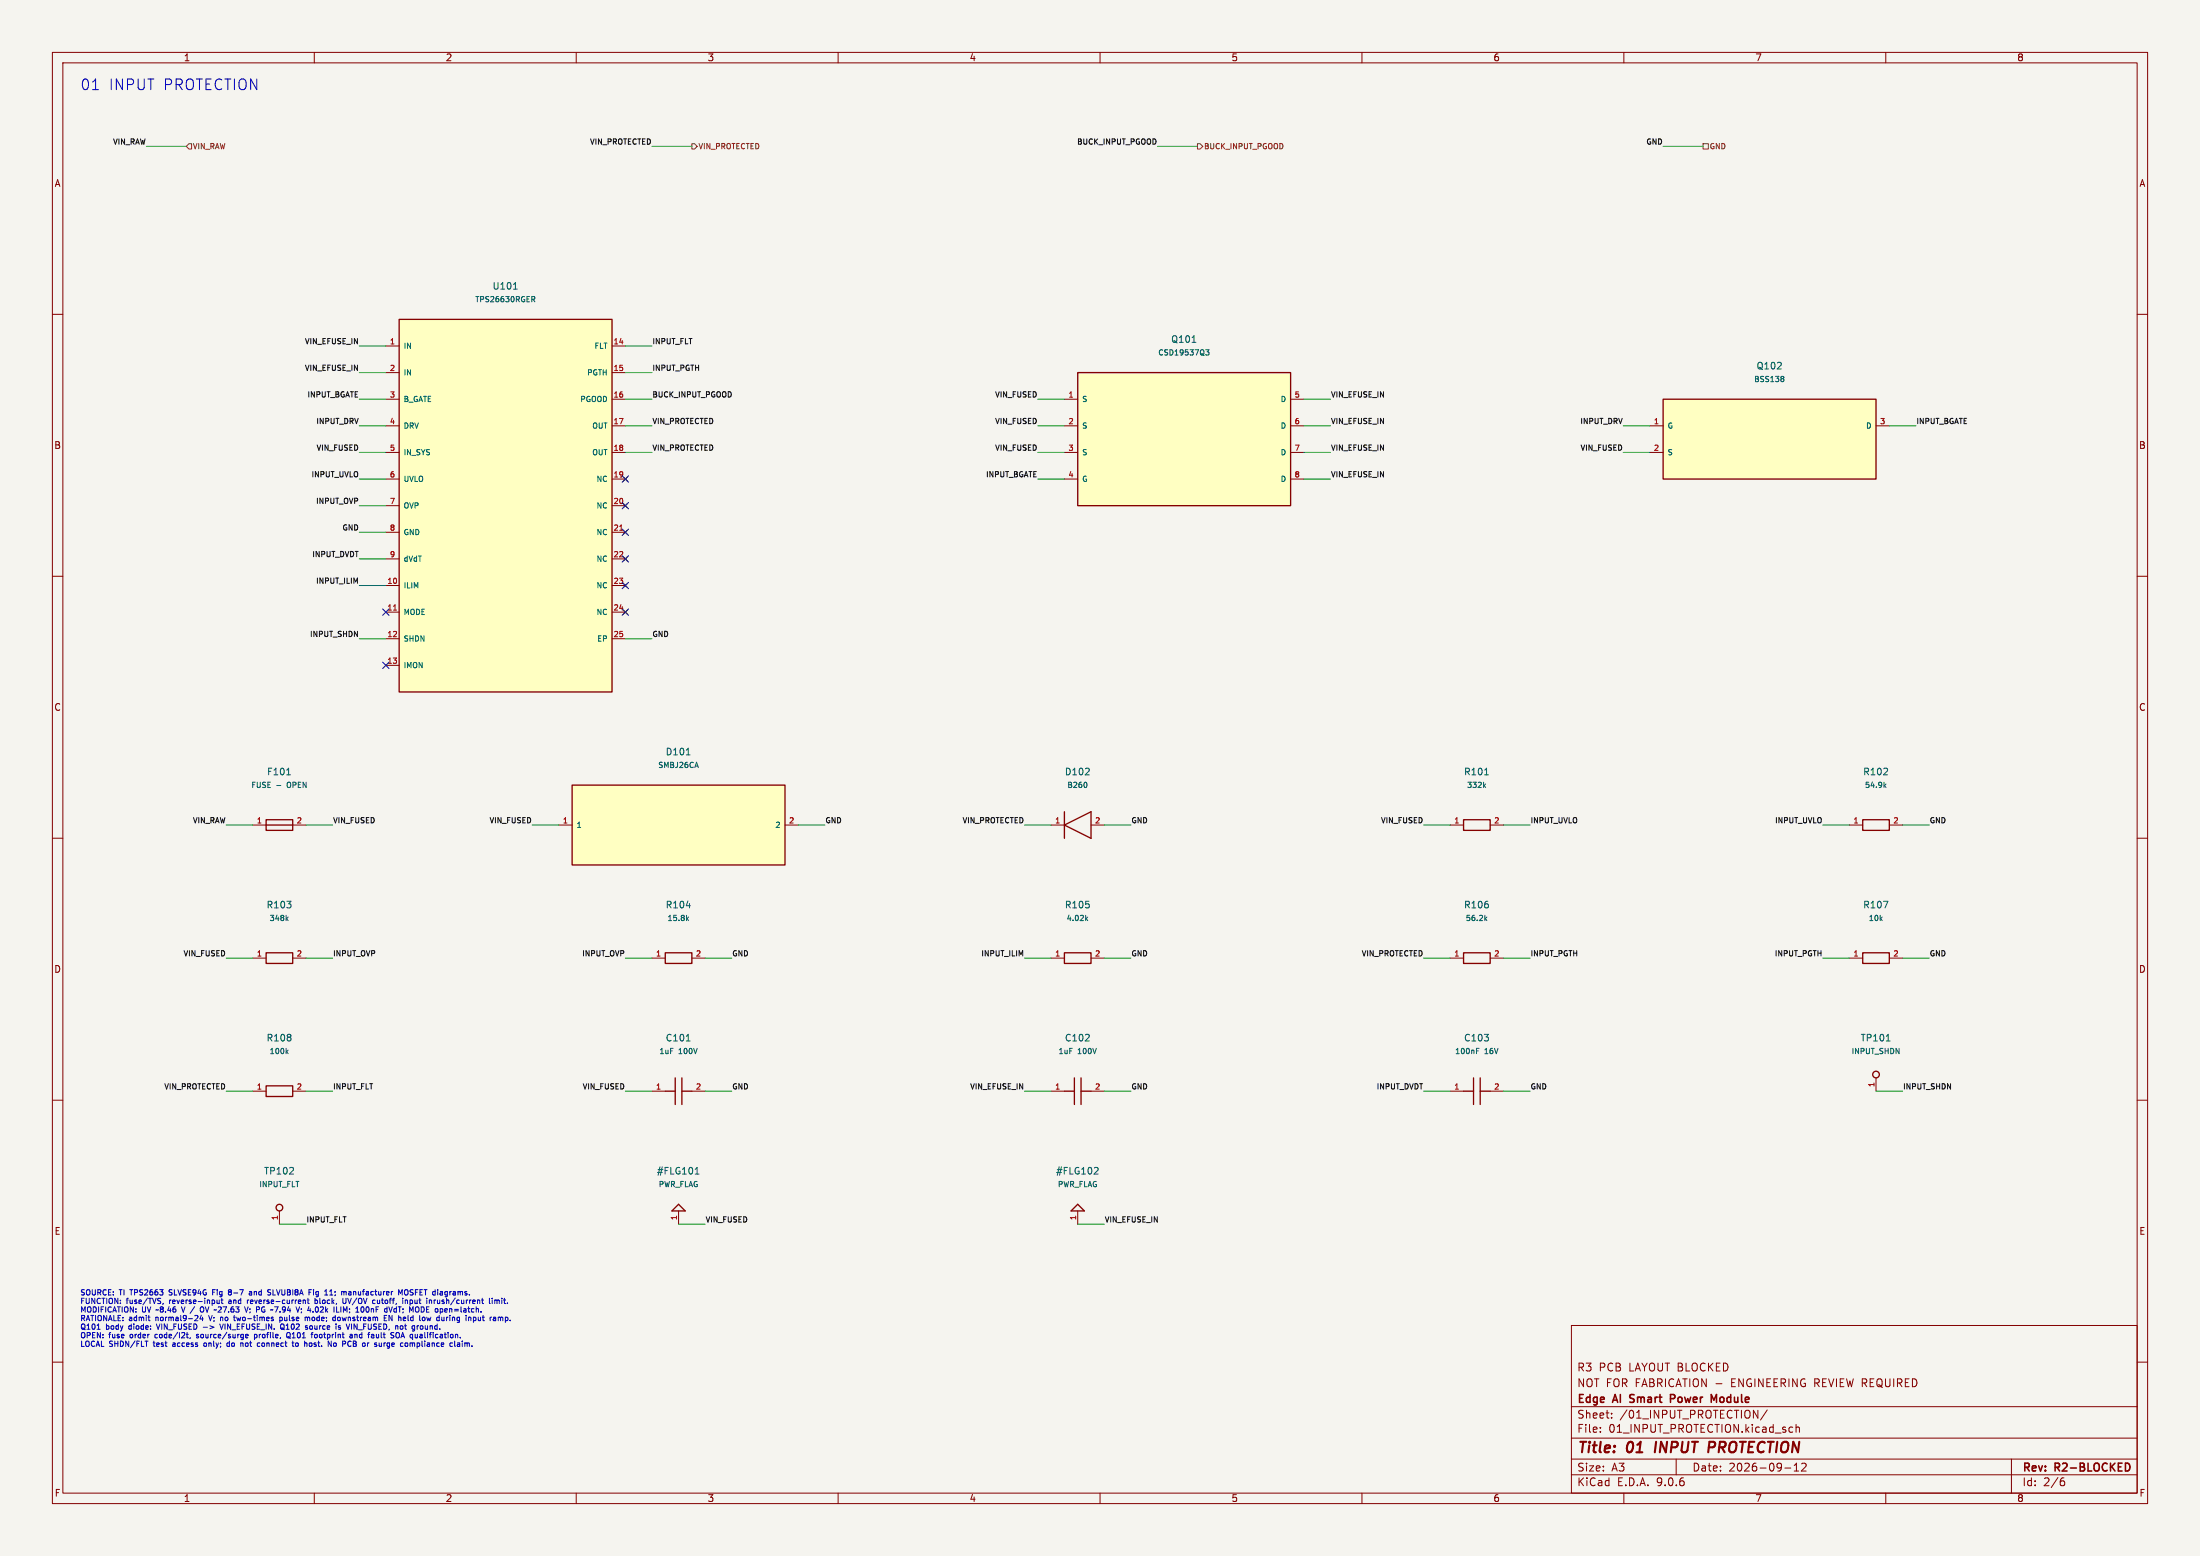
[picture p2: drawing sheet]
<svg xmlns="http://www.w3.org/2000/svg" width="420mm" height="297mm" viewBox="0 0 420 297" stroke-linecap="round" stroke-linejoin="round" font-family="sans-serif">
<path d="M0 0h420v297h-420z" fill="#f5f4ef" stroke="#f5f4ef" stroke-width=".19"/>
<g fill="none" stroke="#840000" stroke-width=".19">
<path d="M10 10h400v277h-400zM12 12h396v273h-396zM60 10v2M110 10v2M160 10v2M210 10v2M260 10v2M310 10v2M360 10v2M10 60h2M408 60h2M10 110h2"/>
<path d="M408 110h2M10 160h2M200.7 157.5h2.5M208.3 157.5h2.5M276.9 157.5h2.5M284.5 157.5h2.5M408 160h2M124.5 182.9h2.5M132.1 182.9h2.5M10 210h2M276.9 208.3h2.5M284.5 208.3h2.5"/>
<path d="M408 210h2M205.7 231.1v2.6M300 253h108v32h-108zM10 260h2M300 278.5h108M300 274.5h108M300 268.5h108M305.5 273.2v.2M305.5 272.5v.1M307.7 270.5v.2M307.7 269.8v.1M320 278.5v3"/>
<path d="M337.4 269.1l-1.3 1.9M342.1 272.4l.1 .1M342.2 273.3l-.1 .1M342.5 279.7l.4-.4v1.5M342.9 271.9v1.5M342.9 272.5l.2-.1 .3 .1 .1 .9M343.9 279.4l.6-.1 .2 .1 .1 .3-.9 1.1h.9M384 278.5v6.5M408 260h2M60 285v2M110 285v2M160 285v2"/>
<path d="M210 285v2M260 285v2M300 281.5h108M310 285v2M340.7 280.2h1.2M342.5 280.8h.9M360 285v2M393.6 282.7h.4l.2 .2-.1 .5-.5 .2M394 282.1l-.4 .1"/>
</g>
<path d="M316.2 275.2l-.3 2M326.3 275.2h.8M327.2 276.2l-1 .1" fill="none" stroke="#840000" stroke-width=".4"/>
<path d="M311.1 267.6l.2 .1M311.2 266.3v.5M319.6 266.3l-.7-.1v1.5M319.6 266.9l-.7 .1M326.7 266.2l.5 1.1 .5-1.1v1.5" fill="none" stroke="#840000" stroke-width=".3"/>
<path d="M203.2 157.5l5.1-2.6v5.1zM203.2 154.9v5.1M279.4 156.5h5.1v2h-5.1zM127 181.9h5.1v2h-5.1zM279.4 208.3h1.9M281.3 205.7v5.1M282.6 208.3h1.9M282.6 205.7v5.1M204.5 231.1l1.2-1.2 1.3 1.2z" fill="none" stroke="#840000" stroke-width=".25"/>
<path d="M207.4 149.4l.1 .3-.1 .6M283.3 149.9l.3 .4M283.4 147.9h.7M283.6 149.6l-.4 .4M131 172.9h.8M131.2 175.3l.3 .4M131.5 175l-.4 .4M281.9 200.6h.3M281.9 200.1h.5M209.4 222.8l.2 .3v.3l-.7 .7h.7" fill="none" stroke="#006464" stroke-width=".19"/>
<path d="M109.2 149.9h40.7v15.2h-40.7z" fill="#ffffc2"/>
<path d="M109.2 149.9h40.7v15.2h-40.7zM355.6 181.9h5.1v2h-5.1z" fill="none" stroke="#840000" stroke-width=".25"/>
<path d="M106.7 157.5h2.5M149.9 157.5h2.5M353.1 182.9h2.5M360.7 182.9h2.5" fill="none" stroke="#840000" stroke-width=".19"/>
<path d="M131 144.1h.7M359.6 172h.8l-.5 1.3" fill="none" stroke="#006464" stroke-width=".19"/>
<path d="M76.2 61h40.6v71.1h-40.6z" fill="#ffffc2"/>
<g fill="none" stroke="#840000" stroke-width=".25">
<path d="M76.2 61h40.6v71.1h-40.6zM50.8 181.9h5.1v2h-5.1zM203.2 181.9h5.1v2h-5.1zM127 208.3h1.9M128.9 205.7v5.1M130.2 208.3h1.9M130.2 205.7v5.1M203.2 208.3h1.9M205.1 205.7v5.1M206.4 208.3h1.9M206.4 205.7v5.1M128.3 231.1l1.2-1.2 1.3 1.2z"/>
<circle cx="358.1" cy="205.1" r=".63"/>
</g>
<g fill="none" stroke="#840000" stroke-width=".19">
<path d="M73.7 66h2.5M73.7 71.1h2.5M73.7 76.2h2.5M116.8 66h2.6M116.8 71.1h2.6M116.8 76.2h2.6M73.7 81.3h2.5M73.7 86.4h2.5M73.7 91.4h2.5M73.7 96.5h2.5M116.8 81.3h2.6M116.8 86.4h2.6"/>
<path d="M116.8 91.4h2.6M116.8 96.5h2.6M119 91.1l.8 .7M119 96.1l.8 .8M119.8 91.1l-.8 .7M119.8 96.1l-.8 .8M73.7 101.6h2.5M73.7 106.7h2.5M73.7 111.8h2.5M73.7 116.8h2.5M116.8 101.6h2.6M116.8 106.7h2.6"/>
<path d="M116.8 111.8h2.6M116.8 116.8h2.6M119 101.2l.8 .8M119 106.3l.8 .8M119 111.4l.8 .7M119 116.5l.8 .7M119.8 101.2l-.8 .8M119.8 106.3l-.8 .8M119.8 111.4l-.8 .7M119.8 116.5l-.8 .7M73.7 121.9h2.5M73.7 127h2.5"/>
<path d="M116.8 121.9h2.6M48.3 182.9h2.5M55.9 182.9h2.5M200.7 182.9h2.5M208.3 182.9h2.5M124.5 208.3h2.5M132.1 208.3h2.5M200.7 208.3h2.5M208.3 208.3h2.5M358.1 205.7v2.6M129.5 231.1v2.6"/>
</g>
<path d="M75.1 116.5h.6M118.3 101.2h.6" fill="none" stroke="#a90000" stroke-width=".19"/>
<path d="M98 55.2h.8M101.5 56.6h.4l.2 .2-.1 .3h-.5M101.8 57.1l.3 .5M54.7 175.3l.3 .4M55 175l-.4 .4M207.4 175.3l.3 .4M207.7 175l-.4 .4M131 198.7h.7M360.1 198.7h.7M132.7 224.1h.7M132.8 223.1l.3-.3v1.3" fill="none" stroke="#006464" stroke-width=".19"/>
<path d="M317.5 76.2h40.6v15.2h-40.6z" fill="#ffffc2"/>
<g fill="none" stroke="#840000" stroke-width=".25">
<path d="M317.5 76.2h40.6v15.2h-40.6zM50.8 156.5h5.1v2h-5.1zM50.8 157.5h5.1M355.6 156.5h5.1v2h-5.1zM279.4 181.9h5.1v2h-5.1zM50.8 207.3h5.1v2h-5.1z"/>
<circle cx="53.3" cy="230.5" r=".63"/>
</g>
<path d="M315 81.3h2.5M315 86.4h2.5M358.1 81.3h2.6M48.3 157.5h2.5M55.9 157.5h2.5M353.1 157.5h2.5M360.7 157.5h2.5M276.9 182.9h2.5M284.5 182.9h2.5M48.3 208.3h2.5M55.9 208.3h2.5M53.3 231.1v2.6" fill="none" stroke="#840000" stroke-width=".19"/>
<path d="M340.4 71.8l.2 .2-.2 .3 .2 .4-.2 .2M54.7 147.9h.8M359.8 149.9l.3 .4M360.1 149.6l-.4 .4M283.6 175.3l.3 .4M283.9 175l-.4 .4M54.7 200.7l.3 .4M55 200.4l-.4 .4" fill="none" stroke="#006464" stroke-width=".19"/>
<path d="M205.7 71.1h40.7v25.4h-40.7z" fill="#ffffc2"/>
<path d="M205.7 71.1h40.7v25.4h-40.7z" fill="none" stroke="#840000" stroke-width=".25"/>
<path d="M203.2 76.2h2.5M246.4 76.2h2.5M203.2 81.3h2.5M203.2 86.4h2.5M203.2 91.4h2.5M246.4 81.3h2.5M246.4 86.4h2.5M246.4 91.4h2.5" fill="none" stroke="#840000" stroke-width=".19"/>
<path d="M227.6 65.3h.7M230.2 66.8h.6l-.3 .3 .3 .1v.5h-.6" fill="none" stroke="#006464" stroke-width=".19"/>
<path d="M36.1 27.4h.5v1h-.5l-.5-.5zM132.1 27.4h.5l.5 .5-.5 .5h-.5zM228.6 27.4h.5l.5 .5-.5 .5h-.5zM325.1 27.4h1v1h-1z" fill="none" stroke="#725600" stroke-width=".19"/>
<g fill="none" stroke="#009600" stroke-width=".19">
<path d="M27.9 27.9h7.7M124.5 27.9h7.6M221 27.9h7.6M317.5 27.9h7.6M68.6 76.2h5.1M68.6 71.1h5.1M68.6 66h5.1M119.4 76.2h5.1M119.4 71.1h5.1M119.4 66h5.1M198.1 76.2h5.1M248.9 76.2h5.1"/>
<path d="M68.6 86.4h5.1M68.6 91.4h5.1M68.6 81.3h5.1M68.6 96.5h5.1M119.4 86.4h5.1M119.4 81.3h5.1M198.1 86.4h5.1M198.1 91.4h5.1M198.1 81.3h5.1M248.9 86.4h5.1M248.9 91.4h5.1M248.9 81.3h5.1"/>
<path d="M309.9 86.4h5.1M309.9 81.3h5.1M360.7 81.3h5.1M68.6 101.6h5.1M68.6 106.7h5.1M68.6 111.8h5.1M68.6 121.9h5.1M119.4 121.9h5.1M43.2 157.5h5.1M58.4 157.5h5.1M101.6 157.5h5.1M152.4 157.5h5.1"/>
<path d="M195.6 157.5h5.1M210.8 157.5h5.1M271.8 157.5h5.1M287 157.5h5.1M348 157.5h5.1M363.2 157.5h5.1M43.2 182.9h5.1M58.4 182.9h5.1M119.4 182.9h5.1M134.6 182.9h5.1M195.6 182.9h5.1M210.8 182.9h5.1"/>
<path d="M271.8 182.9h5.1M287 182.9h5.1M348 182.9h5.1M363.2 182.9h5.1M43.2 208.3h5.1M58.4 208.3h5.1M119.4 208.3h5.1M134.6 208.3h5.1M195.6 208.3h5.1M210.8 208.3h5.1M271.8 208.3h5.1M287 208.3h5.1"/>
<path d="M358.1 208.3h5.1M53.3 233.7h5.1M129.5 233.7h5.1M205.7 233.7h5.1"/>
</g>
<g fill="none" stroke="#000084" stroke-width=".19">
<path d="M118.8 95.9l1.2 1.2M118.8 90.8l1.2 1.2M120 95.9l-1.2 1.2M120 90.8l-1.2 1.2M73.1 116.2l1.2 1.2M74.3 116.2l-1.2 1.2M118.8 106.1l1.2 1.2M118.8 101l1.2 1.2M118.8 111.2l1.2 1.2M118.8 116.2l1.2 1.2M120 106.1l-1.2 1.2M120 101l-1.2 1.2"/>
<path d="M120 111.2l-1.2 1.2M120 116.2l-1.2 1.2M73.1 126.4l1.2 1.2M74.3 126.4l-1.2 1.2"/>
</g>
<g fill="none" stroke="#0000c2" stroke-width=".19">
<path d="M17.7 17.1h1.1M18.5 253.7h.6M28.3 251.4h.3M28.5 252.1h.1M29.6 254.8v.5M29.9 252.7l.3 1M31.2 248.8l-.1 .2M32.3 247.1l.1 .1M32.3 246.3v.3M33 256.7v.3M34.6 249.4l.4 1.1M35.8 255.3l.2 .1"/>
<path d="M36.3 255.3l-.1 .2M37.5 255.3l.3 .1M37.5 254.7v.3h.3M37.8 251.4l-.6 .7h.6M38.2 249.8l.2 .6 .3 .1 .2-.2M38.4 251l-.2 .8h.6M38.7 251.4v.7M38.8 253.3h.8M38.9 256.5l.1 .4 .2 .1M39.8 251.1l.4 1M40.6 246.7h.3M41.1 246.2h-.5v1"/>
<path d="M41.4 248.1l.1 .7 .4-.1M41.9 248.1v.7M41.9 252.7l.4 1 .3-1M42.3 247.8v.9l.3 .1M42.4 251.4l-.3 .1M43.3 256.5l.1 .5h.4M43.6 246.3l.4-.1 .2 .2M43.6 246.5l.2 .1M43.7 248.5v.3M43.8 246.6h.2M43.8 246.6l-.2 .1M43.8 256v1"/>
<path d="M44 246.6l.2 .2M44.2 246.4l-.2 .2M44.2 247l-.2 .2-.4-.1M44.6 251.4h.3M44.7 251.1v.8M44.8 252l.1 .1M46.4 256.5v.5M46.7 249.4l.3 1.1 .4-1.1M46.9 254.7v.6h.4M47.2 248.1v.7M47.3 254.7l.1 .2-.5 .1M47.5 248.1l-.3 .2"/>
<path d="M47.6 246.6h.4v.6M47.7 249.8v.1M47.8 250.4l-.1 .2M48 246.8l-.4 .1 .1 .3 .3-.1M48.6 254.7v1M49 254.8v.5h-.4M49.6 257h-.1M50 250.2l.4 .3M50 256.5v.3l.2 .2M51.5 246.7l.2 .2-.2 .3M51.5 246.2h.2M52.1 251.8l.1 .1-.1 .2"/>
<path d="M52.1 251.4l.1 .1M52.1 246.2v1h.5M53.4 251.5l.3-.1 .2 .2-.1 .4h-.4M53.4 251.4v1M53.8 252.7l.4 .2M53.9 253.5l.4 .3M54.2 253.1v.5l-.4 .1M54.7 254.7l.1 .5 .2 .2 .4-.2v-.5M54.9 255.1l.5 .4M55.9 257h.2M56.6 256.3l-.2 .2v.3l.2 .2 .3-.2v-.3l-.1-.2M57.9 248.2h.4v.6"/>
<path d="M58.6 253.4l.1 .1-.1 .2M58.6 253.1h.1M58.6 248.1h.4M58.7 251.6v.5M58.8 247.8v.9l.2 .1M59.1 251.6v.5M59.2 256.3l-.1 .1M59.3 253.1l-.2 .1v.3l.4 .2M59.4 254.7h.4M59.4 256.3l.2 .2v.3l-.2 .2h-.3M59.9 246.2v.1M59.9 246.5v.7"/>
<path d="M60.1 247.8v1M60.3 246.6v.5M60.4 248.1l-.3 .1M60.5 254.7h-.3l-.2 .2 .1 .4h.4M60.5 249.4l.2 .1M60.6 248.3l-.1 .5h-.4M60.8 249.8l-.1 .5-.2 .2M62.9 247.2h.6M63 246.4l.2-.2v1M63.7 256.5v.3l.2 .2 .3-.1v-.4M63.9 251.4l.1 .1M64 251.1v1"/>
<path d="M64 252l-.1 .1M64.2 252.7v.1M64.9 251.5l-.3-.1-.2 .2 .1 .4h.4M65 253.1h-.3l-.1 .1v.1l.4 .1v.3h-.4M65.5 247.8v.8l.2 .2 .3-.2v-.8M66.2 249.4l-.3 .8-.3-.8v1.1M66.6 246.6h.4v.6M66.8 254.7h.4l.1 .7M67 246.8l-.5 .1 .2 .3 .3-.1M67.3 254.9l-.5 .2 .1 .3 .4-.1M67.4 256.5h.4M67.6 253.7v-1l.6 1"/>
<path d="M67.7 254.7v.7M67.8 256h-.4v1h.4M70.4 249.6l-.1 .8-.1 .1-.2-.1M71.4 254.8v.6M71.4 255.3l-.1 .1M71.4 254.9l-.1 .1M71.5 248.1l.1 .1M71.6 248.8h-.1M72 248.1v.6l.2 .1M73.3 252.1h.5M73.3 251.6h.4M73.9 257.3h.3"/>
<path d="M74.1 256.3l-.2 .2v.3l.2 .2M74.8 251.1v1l-.5-1v1M75.6 254.7v.5l.2 .2 .4-.2 .1-.5M75.7 250.4l-.3 .1M75.7 249.4v1.1M76.1 246.2l.3 .7 .4-.7v1M76.9 253.1v.5M76.9 247.8v.1M76.9 248.1v.7M77.2 253.1h.4M77.4 246.2h.3l.1 .1 .1 .5-.2 .4-.4-.2-.1-.5zM77.4 248.2h.4v.6"/>
<path d="M77.4 248.1v.7M77.9 251.1v.9M78.7 256.5v.5M79.2 256.5v.5M80.8 253.2l-.2-.1-.4 .1 .1 .5h.3l.2-.2M81 250l-.2 .4M81.5 251.4l.2 .7 .2-.5 .2 .5 .2-.7M82.4 248.3v.5M82.9 248.1v.7M85.3 251.4v.7M87.3 256.9l.1 .1h.4M87.8 256.5v.5"/>
<path d="M87.8 256.6l-.5 .2M88.3 256.3v.7M88.7 256.3v.7M88.9 256.3h.1M90.9 251.6l-.1 .4h-.4M91.3 251.4v.5l.3 .2M93.4 247.8v.9l.2 .1M94 247.8v.1M94 248.1v.7M94.4 248.2l.3-.1 .2 .2M94.4 248.1v.7M94.9 248.3v.5"/>
<path d="M95.3 248.2l-.3-.1-.1 .2M95.4 251.4l.2 .2M95.6 251.6l.1-.2 .2 .1 .1 .6M95.6 251.6v.5"/>
</g>
<g font-size="2.8" fill="#0000c2">
<text x="15.2" y="17.5">01</text>
<text x="20.7" y="17.5">INPUT PROTECTION</text>
</g>
<g font-size="2.8" fill="#840000">
<text x="301" y="277.9">Title:</text>
<text x="310.6" y="277.9">01</text>
<text x="316.8" y="277.9">INPUT</text>
<text x="327.8" y="277.9">PROTECTION</text>
</g>
<g font-size="2.1" fill="#840000">
<text x="301" y="262">R3</text>
<text x="305.2" y="262">PCB</text>
<text x="311" y="262">LAYOUT BLOCKED</text>
<text x="301" y="268.2">Edge</text>
<text x="301" y="265">NOT FOR FABRICATION -</text>
<text x="308.1" y="268.2">AI</text>
<text x="311.8" y="268.2">Smart</text>
<text x="320.1" y="268.2">Power</text>
<text x="328.5" y="268.2">Module</text>
<text x="330.8" y="265">ENGINEERING REVIEW REQUIRED</text>
<text x="301" y="273.7">File:</text>
<text x="301" y="271">Sheet:</text>
<text x="307.1" y="273.7">01_INPUT_PROTECTION.kicad_sch</text>
<text x="309.2" y="271">/01_INPUT_PROTECTION/</text>
<text x="301" y="281.1">Size:</text>
<text x="307.6" y="281.1">A3</text>
<text x="323" y="281.1">Date:</text>
<text x="330" y="281.1">2026-09-12</text>
<text x="386" y="281.3">Rev:</text>
<text x="392.4" y="281.3">R2-BLOCKED</text>
<text x="301" y="283.9">KiCad</text>
<text x="308.7" y="283.9">E.D.A.</text>
<text x="316.3" y="283.9">9.0.6</text>
<text x="386" y="283.9">Id:</text>
<text x="390.1" y="283.9">2/6</text>
</g>
<g font-size="1.8" fill="#840000">
<text x="35" y="11.9">1</text>
<text x="85" y="11.9">2</text>
<text x="135" y="11.9">3</text>
<text x="185" y="11.9">4</text>
<text x="235" y="11.9">5</text>
<text x="285" y="11.9">6</text>
<text x="335" y="11.9">7</text>
<text x="385" y="11.9">8</text>
<text x="10.3" y="35.9">A</text>
<text x="408.3" y="35.9">A</text>
<text x="10.3" y="85.9">B</text>
<text x="408.2" y="85.9">B</text>
<text x="10.3" y="135.9">C</text>
<text x="408.2" y="135.9">C</text>
<text x="10.3" y="185.9">D</text>
<text x="408.2" y="185.9">D</text>
<text x="10.3" y="235.9">E</text>
<text x="408.3" y="235.9">E</text>
<text x="10.3" y="285.9">F</text>
<text x="35" y="286.9">1</text>
<text x="85" y="286.9">2</text>
<text x="135" y="286.9">3</text>
<text x="185" y="286.9">4</text>
<text x="235" y="286.9">5</text>
<text x="285" y="286.9">6</text>
<text x="335" y="286.9">7</text>
<text x="385" y="286.9">8</text>
<text x="408.3" y="285.9">F</text>
</g>
<g font-size="1.8" fill="#006464">
<text x="93.9" y="55.5">U101</text>
<text x="223.5" y="65.6">Q101</text>
<text x="335.2" y="70.7">Q102</text>
<text x="50.9" y="148.2">F101</text>
<text x="127" y="144.4">D101</text>
<text x="203.2" y="148.2">D102</text>
<text x="279.4" y="148.2">R101</text>
<text x="355.6" y="148.2">R102</text>
<text x="50.8" y="173.6">R103</text>
<text x="127" y="173.6">R104</text>
<text x="203.2" y="173.6">R105</text>
<text x="279.4" y="173.6">R106</text>
<text x="355.6" y="173.6">R107</text>
<text x="50.8" y="199">R108</text>
<text x="127" y="199">C101</text>
<text x="203.2" y="199">C102</text>
<text x="279.4" y="199">C103</text>
<text x="355.1" y="199">TP101</text>
<text x="50.3" y="224.4">TP102</text>
<text x="125.3" y="224.4">#FLG101</text>
<text x="201.5" y="224.4">#FLG102</text>
</g>
<g font-size="1.4" fill="#0f0f0f">
<text x="21.4" y="27.7">VIN_RAW</text>
<text x="112.5" y="27.7">VIN_PROTECTED</text>
<text x="205.5" y="27.7">BUCK_INPUT_PGOOD</text>
<text x="314.1" y="27.7">GND</text>
<text x="58.1" y="65.8">VIN_EFUSE_IN</text>
<text x="124.5" y="65.8">INPUT_FLT</text>
<text x="58.1" y="70.8">VIN_EFUSE_IN</text>
<text x="124.5" y="70.8">INPUT_PGTH</text>
<text x="58.6" y="75.9">INPUT_BGATE</text>
<text x="124.5" y="75.9">BUCK_INPUT_PGOOD</text>
<text x="189.8" y="75.9">VIN_FUSED</text>
<text x="254" y="75.9">VIN_EFUSE_IN</text>
<text x="60.2" y="81">INPUT_DRV</text>
<text x="124.5" y="81">VIN_PROTECTED</text>
<text x="189.8" y="81">VIN_FUSED</text>
<text x="254" y="81">VIN_EFUSE_IN</text>
<text x="301.5" y="81">INPUT_DRV</text>
<text x="365.8" y="81">INPUT_BGATE</text>
<text x="60.3" y="86.1">VIN_FUSED</text>
<text x="124.5" y="86.1">VIN_PROTECTED</text>
<text x="189.8" y="86.1">VIN_FUSED</text>
<text x="254" y="86.1">VIN_EFUSE_IN</text>
<text x="301.6" y="86.1">VIN_FUSED</text>
<text x="59.3" y="91.2">INPUT_UVLO</text>
<text x="188.1" y="91.2">INPUT_BGATE</text>
<text x="254" y="91.2">VIN_EFUSE_IN</text>
<text x="60.2" y="96.2">INPUT_OVP</text>
<text x="65.2" y="101.3">GND</text>
<text x="59.5" y="106.4">INPUT_DVDT</text>
<text x="60.2" y="111.5">INPUT_ILIM</text>
<text x="59" y="121.6">INPUT_SHDN</text>
<text x="124.5" y="121.6">GND</text>
<text x="36.7" y="157.2">VIN_RAW</text>
<text x="63.5" y="157.2">VIN_FUSED</text>
<text x="93.3" y="157.2">VIN_FUSED</text>
<text x="157.5" y="157.2">GND</text>
<text x="183.6" y="157.2">VIN_PROTECTED</text>
<text x="215.9" y="157.2">GND</text>
<text x="263.5" y="157.2">VIN_FUSED</text>
<text x="292.1" y="157.2">INPUT_UVLO</text>
<text x="338.7" y="157.2">INPUT_UVLO</text>
<text x="368.3" y="157.2">GND</text>
<text x="34.9" y="182.6">VIN_FUSED</text>
<text x="63.5" y="182.6">INPUT_OVP</text>
<text x="111" y="182.6">INPUT_OVP</text>
<text x="139.7" y="182.6">GND</text>
<text x="187.2" y="182.6">INPUT_ILIM</text>
<text x="215.9" y="182.6">GND</text>
<text x="259.8" y="182.6">VIN_PROTECTED</text>
<text x="292.1" y="182.6">INPUT_PGTH</text>
<text x="338.7" y="182.6">INPUT_PGTH</text>
<text x="368.3" y="182.6">GND</text>
<text x="31.2" y="208">VIN_PROTECTED</text>
<text x="63.5" y="208">INPUT_FLT</text>
<text x="111.1" y="208">VIN_FUSED</text>
<text x="139.7" y="208">GND</text>
<text x="185.1" y="208">VIN_EFUSE_IN</text>
<text x="215.9" y="208">GND</text>
<text x="262.7" y="208">INPUT_DVDT</text>
<text x="292.1" y="208">GND</text>
<text x="363.2" y="208">INPUT_SHDN</text>
<text x="58.4" y="233.4">INPUT_FLT</text>
<text x="134.6" y="233.4">VIN_FUSED</text>
<text x="210.8" y="233.4">VIN_EFUSE_IN</text>
</g>
<g font-size="1.4" fill="#725600">
<text x="36.7" y="28.7">VIN_RAW</text>
<text x="133.2" y="28.7">VIN_PROTECTED</text>
<text x="229.8" y="28.7">BUCK_INPUT_PGOOD</text>
<text x="326.3" y="28.7">GND</text>
</g>
<g font-size="1.4" fill="#006464">
<text x="90.6" y="57.9">TPS26630RGER</text>
<text x="77" y="66.8">IN</text>
<text x="77" y="71.9">IN</text>
<text x="112" y="71.9">PGTH</text>
<text x="113.4" y="66.8">FLT</text>
<text x="221" y="68">CSD19537Q3</text>
<text x="77" y="76.9">B_GATE</text>
<text x="110.6" y="76.9">PGOOD</text>
<text x="206.5" y="76.9">S</text>
<text x="244.3" y="76.9">D</text>
<text x="334.8" y="73.1">BSS138</text>
<text x="77" y="82">DRV</text>
<text x="112.9" y="82">OUT</text>
<text x="206.5" y="82">S</text>
<text x="244.3" y="82">D</text>
<text x="318.3" y="82">G</text>
<text x="356.1" y="82">D</text>
<text x="77" y="87.1">IN_SYS</text>
<text x="112.9" y="87.1">OUT</text>
<text x="206.5" y="87.1">S</text>
<text x="244.3" y="87.1">D</text>
<text x="318.3" y="87.1">S</text>
<text x="77" y="92.2">UVLO</text>
<text x="113.7" y="92.2">NC</text>
<text x="206.5" y="92.2">G</text>
<text x="244.3" y="92.2">D</text>
<text x="77" y="97.3">OVP</text>
<text x="113.7" y="97.3">NC</text>
<text x="77" y="102.3">GND</text>
<text x="77" y="107.4">dVdT</text>
<text x="113.7" y="102.3">NC</text>
<text x="113.7" y="107.4">NC</text>
<text x="77" y="112.5">ILIM</text>
<text x="113.7" y="112.5">NC</text>
<text x="77" y="117.6">MODE</text>
<text x="113.7" y="117.6">NC</text>
<text x="77" y="122.7">SHDN</text>
<text x="113.9" y="122.7">EP</text>
<text x="77" y="127.7">IMON</text>
<text x="125.5" y="146.8">SMBJ26CA</text>
<text x="47.9" y="150.6">FUSE</text>
<text x="52.7" y="150.6">-</text>
<text x="55" y="150.6">OPEN</text>
<text x="203.7" y="150.6">B260</text>
<text x="280" y="150.6">332k</text>
<text x="355.9" y="150.6">54.9k</text>
<text x="110" y="158.2">1</text>
<text x="147.9" y="158.2">2</text>
<text x="51.4" y="176">348k</text>
<text x="127.3" y="176">15.8k</text>
<text x="203.5" y="176">4.02k</text>
<text x="279.7" y="176">56.2k</text>
<text x="356.6" y="176">10k</text>
<text x="51.4" y="201.4">100k</text>
<text x="125.8" y="201.4">1uF</text>
<text x="129.5" y="201.4">100V</text>
<text x="202" y="201.4">1uF</text>
<text x="205.7" y="201.4">100V</text>
<text x="277.7" y="201.4">100nF</text>
<text x="283.4" y="201.4">16V</text>
<text x="353.4" y="201.4">INPUT_SHDN</text>
<text x="49.4" y="226.8">INPUT_FLT</text>
<text x="125.6" y="226.8">PWR_FLAG</text>
<text x="201.8" y="226.8">PWR_FLAG</text>
</g>
<g font-size="1.4" fill="#a90000">
<text x="74.3" y="65.8">1</text>
<text x="117" y="65.8">14</text>
<text x="74.3" y="70.9">2</text>
<text x="117" y="70.9">15</text>
<text x="74.3" y="75.9">3</text>
<text x="117" y="75.9">16</text>
<text x="203.9" y="75.9">1</text>
<text x="247" y="75.9">5</text>
<text x="74.3" y="81">4</text>
<text x="117" y="81">17</text>
<text x="203.9" y="81">2</text>
<text x="247" y="81">6</text>
<text x="315.6" y="81">1</text>
<text x="358.8" y="81">3</text>
<text x="74.3" y="86.1">5</text>
<text x="117" y="86.1">18</text>
<text x="203.9" y="86.1">3</text>
<text x="247" y="86.1">7</text>
<text x="315.6" y="86.1">2</text>
<text x="74.3" y="91.2">6</text>
<text x="117" y="91.2">19</text>
<text x="203.9" y="91.2">4</text>
<text x="247" y="91.2">8</text>
<text x="74.3" y="96.3">7</text>
<text x="74.3" y="101.3">8</text>
<text x="117" y="96.3">20</text>
<text x="117" y="101.3">21</text>
<text x="74.3" y="106.4">9</text>
<text x="117" y="106.4">22</text>
<text x="73.8" y="111.5">10</text>
<text x="117" y="111.5">23</text>
<text x="73.8" y="116.6">11</text>
<text x="117" y="116.6">24</text>
<text x="73.8" y="121.7">12</text>
<text x="117" y="121.7">25</text>
<text x="73.8" y="126.7">13</text>
<text x="48.9" y="157.2">1</text>
<text x="56.5" y="157.2">2</text>
<text x="107.3" y="157.2">1</text>
<text x="150.5" y="157.2">2</text>
<text x="201.3" y="157.2">1</text>
<text x="208.9" y="157.2">2</text>
<text x="277.5" y="157.2">1</text>
<text x="285.1" y="157.2">2</text>
<text x="353.7" y="157.2">1</text>
<text x="361.3" y="157.2">2</text>
<text x="48.9" y="182.6">1</text>
<text x="56.5" y="182.6">2</text>
<text x="125.1" y="182.6">1</text>
<text x="132.7" y="182.6">2</text>
<text x="201.3" y="182.6">1</text>
<text x="208.9" y="182.6">2</text>
<text x="277.5" y="182.6">1</text>
<text x="285.1" y="182.6">2</text>
<text x="353.7" y="182.6">1</text>
<text x="361.3" y="182.6">2</text>
<text x="48.9" y="208">1</text>
<text x="56.5" y="208">2</text>
<text x="125.1" y="208">1</text>
<text x="132.7" y="208">2</text>
<text x="201.3" y="208">1</text>
<text x="208.9" y="208">2</text>
<text x="277.5" y="208">1</text>
<text x="285.1" y="208">2</text>
<text x="357.9" y="207.6" transform="rotate(-90 357.9 207.6)">1</text>
<text x="53.1" y="233" transform="rotate(-90 53.1 233)">1</text>
<text x="129.3" y="233" transform="rotate(-90 129.3 233)">1</text>
<text x="205.5" y="233" transform="rotate(-90 205.5 233)">1</text>
</g>
<g font-size="1.4" fill="#0000c2">
<text x="15.2" y="247.6">SOURCE:</text>
<text x="15.2" y="249.2">FUNCTION:</text>
<text x="15.2" y="250.9">MODIFICATION:</text>
<text x="22.8" y="247.6">TI</text>
<text x="24.2" y="249.2">fuse/TVS,</text>
<text x="25.1" y="247.6">TPS2663</text>
<text x="27.1" y="250.9">UV</text>
<text x="30.1" y="250.9">~8.46</text>
<text x="32.5" y="249.2">reverse-input</text>
<text x="32.7" y="247.6">SLVSE94G</text>
<text x="35.2" y="250.9">V /</text>
<text x="39.2" y="250.9">OV ~27.63</text>
<text x="41.3" y="247.6">Fig</text>
<text x="44.1" y="249.2">and</text>
<text x="44.6" y="247.6">8-7</text>
<text x="47.9" y="249.2">reverse-current</text>
<text x="48.3" y="250.9">V;</text>
<text x="48.8" y="247.6">and</text>
<text x="50.7" y="250.9">PG</text>
<text x="52.6" y="247.6">SLVUBI8A</text>
<text x="53.7" y="250.9">~7.94</text>
<text x="58.9" y="250.9">V;</text>
<text x="60.7" y="247.6">Fig</text>
<text x="61.1" y="249.2">block,</text>
<text x="61.2" y="250.9">4.02k</text>
<text x="64" y="247.6">11;</text>
<text x="66.5" y="250.9">ILIM;</text>
<text x="66.6" y="249.2">UV/OV</text>
<text x="67.4" y="247.6">manufacturer</text>
<text x="70.9" y="250.9">100nF</text>
<text x="72.6" y="249.2">cutoff,</text>
<text x="76.7" y="250.9">dVdT;</text>
<text x="78.6" y="247.6">MOSFET diagrams.</text>
<text x="78.6" y="249.2">input</text>
<text x="81.7" y="250.9">MODE open=latch.</text>
<text x="83.4" y="249.2">inrush/current</text>
<text x="95.6" y="249.2">limit.</text>
<text x="15.2" y="252.5">RATIONALE: admit</text>
<text x="15.2" y="254.1">Q101</text>
<text x="15.2" y="255.8">OPEN:</text>
<text x="15.2" y="257.4">LOCAL SHDN/FLT</text>
<text x="20.2" y="254.1">body</text>
<text x="20.8" y="255.8">fuse</text>
<text x="24.8" y="254.1">diode:</text>
<text x="25" y="255.8">order</text>
<text x="29.5" y="257.4">test</text>
<text x="29.9" y="252.5">normal9-24</text>
<text x="30" y="255.8">code/I2t,</text>
<text x="30.4" y="254.1">VIN_FUSED</text>
<text x="33.4" y="257.4">access</text>
<text x="38.2" y="255.8">source/surge</text>
<text x="39.5" y="254.1">-&gt;</text>
<text x="39.6" y="257.4">only;</text>
<text x="40.4" y="252.5">V;</text>
<text x="42.8" y="252.5">no</text>
<text x="43" y="254.1">VIN_EFUSE_IN.</text>
<text x="44.3" y="257.4">do</text>
<text x="45.6" y="252.5">two-times</text>
<text x="47.1" y="257.4">not</text>
<text x="49.5" y="255.8">profile,</text>
<text x="50.6" y="257.4">connect</text>
<text x="54.6" y="252.5">pulse</text>
<text x="54.8" y="254.1">Q102</text>
<text x="56" y="255.8">Q101</text>
<text x="57.6" y="257.4">to</text>
<text x="59.7" y="252.5">mode;</text>
<text x="59.8" y="254.1">source</text>
<text x="60.1" y="257.4">host.</text>
<text x="60.9" y="255.8">footprint</text>
<text x="64.9" y="257.4">No</text>
<text x="65.3" y="252.5">downstream</text>
<text x="65.8" y="254.1">is</text>
<text x="67.9" y="257.4">PCB</text>
<text x="68.2" y="254.1">VIN_FUSED,</text>
<text x="68.5" y="255.8">and</text>
<text x="71.9" y="257.4">or</text>
<text x="72.3" y="255.8">fault</text>
<text x="74.5" y="257.4">surge</text>
<text x="75.3" y="252.5">EN</text>
<text x="76.9" y="255.8">SOA qualification.</text>
<text x="77.7" y="254.1">not</text>
<text x="78.3" y="252.5">held</text>
<text x="79.7" y="257.4">compliance</text>
<text x="81.2" y="254.1">ground.</text>
<text x="82.6" y="252.5">low</text>
<text x="86.1" y="252.5">during</text>
<text x="89.4" y="257.4">claim.</text>
<text x="91.9" y="252.5">input</text>
<text x="96.8" y="252.5">ramp.</text>
</g>
</svg>
